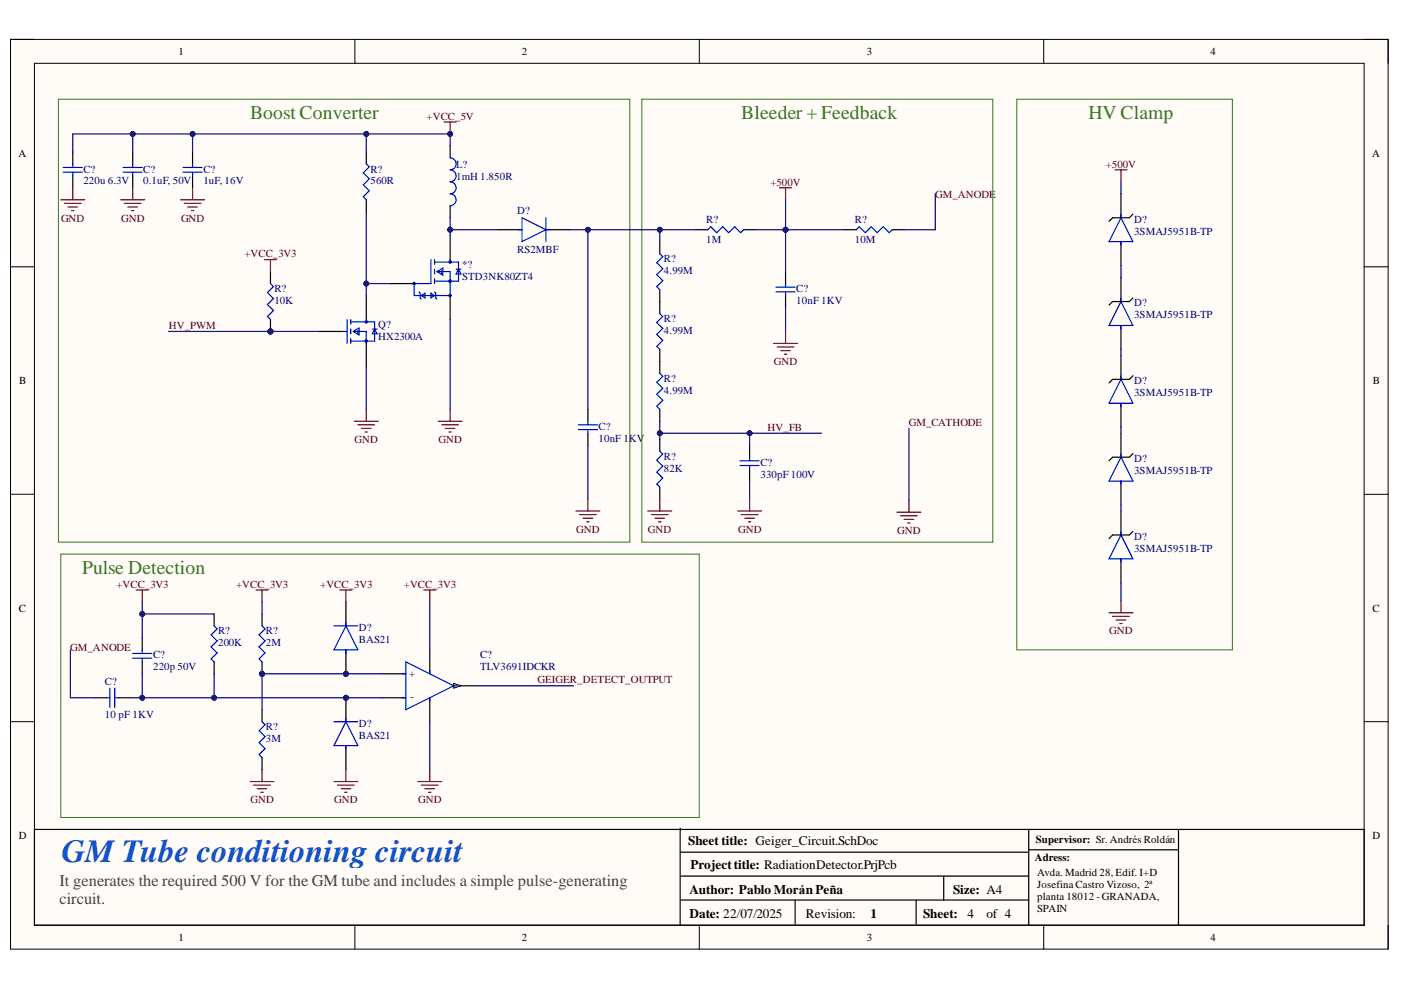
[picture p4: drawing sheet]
<svg xmlns="http://www.w3.org/2000/svg" width="297mm" height="210mm" viewBox="0 0 297 210" stroke-linecap="round" stroke-linejoin="round" font-family="sans-serif">
<path d="M2.2 8.4h292.1v192.8h-292.1z" fill-rule="evenodd" fill="#fffcf8"/>
<path d="M2.2 8.4h292.1v192.8h-292.1z" fill="none" stroke="#000" stroke-width=".21"/>
<path d="M7.3 13.4h281.9v182.8h-281.9z" fill-rule="evenodd" fill="#fffcf8"/>
<g fill="none" stroke="#000" stroke-width=".21">
<path d="M2.2 8.3h5.1M7.3 13.4h281.9v182.8h-281.9zM75.2 8.3v5.1M148.3 8.3v5.1M221.3 8.4v5M289.2 8.4h5.1v5M2.2 56.6h5.1M289.2 56.6h5.1M2.2 104.8h5.1M289.2 104.8h5.1M2.2 153h5.1M289.2 153h5.1"/>
<path d="M75.2 196.2v5M148.3 196.2v5M221.3 196.2v5M294.3 196.2v5"/>
</g>
<g fill="none" stroke="#000" stroke-width=".25">
<path d="M15.4 32.2v2.5M15.4 37.3v2.5M28.1 32.2v2.5M28.1 37.3v2.5M40.8 32.2v2.5M40.8 37.3v2.5M77.7 32.2v2.5M95.4 30.9v2.6M57.3 57.6v2.5M77.7 42.4v2.5M95.4 43.6v2.6M67.5 70.3h5.1"/>
<path d="M7.3 175.9h281.9v20.3h-281.9zM144.2 175.6v5.1h73.7M218.1 175.9v20.3M249.9 175.9v20.3M144.2 180.9v15.3M144.5 185.8h73.6M144.5 190.8h73.6M168.6 190.8v5.1M194.2 190.8v5.1M200.1 185.8v5M218.1 180.2h31.8"/>
</g>
<g fill="none" stroke="#00f" stroke-width=".25">
<path d="M13.4 36.5h4.1M13.4 35.5h4.1M15.4 34.7v.8M15.4 36.5v.8M26.1 36.5h4.1M26.1 35.5h4.1M28.1 34.7v.8M28.1 36.5v.8M38.8 36.5h4.1M38.8 35.5h4.1M40.8 34.7v.8M40.8 36.5v.8"/>
<path d="M77.7 34.7l.6 .7-1.3 1.2 1.3 1.3-1.3 1.3 1.3 1.3-1.3 1.2 .7 .7M95.4 33.5a1.27 1.27 0 0 1 1.3 1.2 1.27 1.27 0 0 1-1.3 1.3 1.27 1.27 0 0 1 1.3 1.3 1.27 1.27 0 0 1-1.3 1.3 1.27 1.27 0 0 1 1.3 1.2 1.27 1.27 0 0 1-1.3 1.3 1.27 1.27 0 0 1 1.3 1.3 1.27 1.27 0 0 1-1.3 1.2M57.3 60.1l.7 .7-1.3 1.2 1.3 1.3-1.3 1.3 1.3 1.2-1.3 1.3M72.6 70.3h1M73.6 67.7v5.1M74.4 67.7v1.1M74.4 69.8v1M74.4 71.8v1M74.4 72.3h3.3M74.4 68.2h3.3M74.9 70.3l1.2-.8v1.5zM75.1 70.3h2.6v2.5"/>
<path d="M75.9 70v.8M78.9 70.8l.5-1 .5 1M78.9 69.8h1M79.4 68.2v4.1"/>
</g>
<g fill="none" stroke="#800000" stroke-width=".25">
<path d="M15.4 39.8v2.6M28.1 39.8v2.6M40.8 39.8v2.6M94.2 25.9h2.5M95.4 25.9v2.5M12.9 42.4h5.1M13.7 43.1h3.5M14.4 43.9h2M15.2 44.6h.5M25.6 42.4h5.1M26.4 43.1h3.5M27.1 43.9h2"/>
<path d="M27.9 44.6h.5M38.3 42.4h5.1M39.1 43.1h3.5M39.8 43.9h2M40.6 44.6h.5M56.1 55h2.5M57.3 55v2.6M75.1 89.3h5.1M75.9 90.1h3.5M76.6 90.8h2.1M77.4 91.6h.5M77.7 86.8v2.5"/>
</g>
<circle cx="95.4" cy="28.4" r=".51" fill="#000080"/>
<circle cx="95.4" cy="28.4" r=".51" fill="none" stroke="#000080" stroke-width=".21"/>
<g fill="none" stroke="#00f" stroke-width=".25">
<path d="M91.4 55v5.1h-3.6v2.6h7.6v-5.1h-2.5M92.1 55v1.1M92.1 57.1v1M92.1 59.1v1M92.1 55.6h3.3M92.6 57.6l1.3-.8v1.5zM93.7 57.3v.8M96.7 57.1h1M97.2 55.6v4h-5.1M97.2 57.1l.5 1h-1zM109.9 48.7h.8M110.7 46.2l5.1 2.5-5.1 2.5z"/>
<path d="M115.8 46.2v5M115.8 48.7h.7M139.9 53.8l.6 .6-1.3 1.3 1.3 1.3-1.3 1.2 1.3 1.3-1.3 1.3 .7 .6M150 48.7l.7-.6 1.2 1.2 1.3-1.2 1.3 1.2 1.3-1.2 1.2 1.2 .7-.6M181.5 48.7l.7-.6 1.2 1.2 1.3-1.2 1.3 1.2 1.3-1.2 1.2 1.2 .7-.6M237.7 51.2v.8M237.7 46.2l2.5 5h-5.1zM88.8 61.9l.3 .3v1l.2 .2M89.3 62.7l.8-.5v1zM91.4 62.2l.7 .5-.7 .5zM92.1 61.9l.3 .3v1l.2 .2M139.9 66.5l.6 .6-1.3 1.3 1.3 1.2-1.3 1.3 1.3 1.3-1.3 1.2 .7 .7"/>
<path d="M139.9 79.2l.6 .6-1.3 1.3 1.3 1.2-1.3 1.3 1.3 1.3-1.3 1.2 .7 .7M164.5 61.9h4.1M164.5 60.9h4.1M166.6 60.1v.8M166.6 61.9v.8M237.7 63.9l2.5 5.1h-5.1zM237.7 69v.8M122.6 91.1h4.1M122.6 90.1h4.1M124.6 89.3v.8M124.6 91.1v.7M139.9 95.7l.6 .6-1.3 1.3 1.3 1.2-1.3 1.3 1.3 1.3-1.3 1.2 .7 .7"/>
<path d="M156.9 98.7h4.1M156.9 97.7h4.1M158.9 96.9v.8M158.9 98.7v.8M237.7 85.5v.8M237.7 80.4l2.5 5.1h-5.1zM237.7 96.9l2.5 5.1h-5.1zM237.7 102v.8M237.7 118.5v.8M237.7 113.4l2.5 5.1h-5.1zM55.6 132.7l.6 .6-1.3 1.3 1.3 1.3-1.3 1.3 1.3 1.2-1.3 1.3M55.6 153l.6 .7-1.3 1.2 1.3 1.3-1.3 1.3 1.3 1.2-1.3 1.3 .7 .6"/>
<circle cx="95.4" cy="59.6" r=".25"/>
<circle cx="95.4" cy="55.6" r=".25"/>
<circle cx="87.8" cy="60.1" r=".25"/>
<circle cx="95.4" cy="62.7" r=".25"/>
</g>
<g fill="none" stroke="#000" stroke-width=".25">
<path d="M105.6 48.7h5.1M115.8 48.7h5M139.9 51.2v2.6M147.5 48.7h2.5M157.7 48.7h2.5M166.6 57.6v2.5M179 48.7h2.5M189.2 48.7h2.5M235.9 46.2l-.8 .7M237.7 51.2v5.1M240.2 45.4l-.8 .8M82.7 60.1h5.1"/>
<path d="M95.4 62.7v5M139.9 61.4v5.1M139.9 74.1v5.1M166.6 62.7v2.5M237.7 69v5.1M240.2 79.7l-.8 .7M124.6 86.8v2.5M124.6 91.8v2.6M139.9 86.8v2.5M139.9 93.1v2.6M158.9 94.4v2.5M158.9 99.5v2.5"/>
<path d="M235.9 80.4l-.8 .8M237.7 85.5v5.1M240.2 96.2l-.8 .7M139.9 103.3v2.5M237.7 102v5.1M237.7 118.5v5.1M240.2 112.7l-.8 .7M55.6 130.2v2.5M55.6 150.5v2.5M81 142.9h5M81 147.9h5M96.2 145.4h5.1"/>
<path d="M55.6 160.6v2.6"/>
</g>
<g fill="none" stroke="#800000" stroke-width=".25">
<path d="M165.3 39.8h2.5M166.6 39.8v2.6M236.4 36h2.5M237.7 36v2.6M164 72.8h5.1M164.8 73.6h3.5M165.5 74.3h2.1M166.3 75.1h.5M166.6 70.3v2.5M92.9 89.3h5.1M93.7 90.1h3.5M94.4 90.8h2.1"/>
<path d="M95.2 91.6h.5M95.4 86.8v2.5M122.1 108.3h5.1M122.9 109.1h3.5M123.6 109.9h2.1M124.4 110.6h.5M124.6 105.8v2.5M137.3 108.3h5.1M138.1 109.1h3.6M138.9 109.9h2M139.6 110.6h.5M139.9 105.8v2.5"/>
<path d="M156.4 108.3h5.1M157.2 109.1h3.5M157.9 109.9h2M158.7 110.6h.5M158.9 105.8v2.5M190.2 108.6h5M190.9 109.4h3.6M191.7 110.1h2M192.5 110.9h.5M192.7 106.1v2.5M54.3 125.1h2.5M55.6 125.1v2.5"/>
<path d="M235.1 129.9h5.1M235.9 130.7h3.5M236.7 131.4h2M237.4 132.2h.5M237.7 127.4v2.5M53 165.7h5.1M53.8 166.5h3.5M54.5 167.2h2.1M55.3 168h.5M55.6 163.2v2.5"/>
</g>
<path d="M12.4 21h121.1v93.9h-121.1zM136.1 21h74.4v93.9h-74.4zM215.6 21h45.7v116.8h-45.7zM12.9 117.5h135.4v55.8h-135.4z" fill="none" stroke="#38761d" stroke-width=".21"/>
<path d="M96.2 144.9l1.5 .5-1.5 .5z" fill="#f8fcff"/>
<path d="M96.2 144.9l1.5 .5-1.5 .5z" fill="none" stroke="#000" stroke-width=".21"/>
<path d="M30.2 135.3v2.5M45.4 130.2v2.5M73.3 127.6v5.1M91.1 137.8v5.1M20 147.9h2.5M25.1 147.9h2.5M30.2 140.3v2.6M45.4 140.3v2.6M73.3 158.1v5.1M91.1 147.9v5.1" fill="none" stroke="#000" stroke-width=".25"/>
<g fill="none" stroke="#00f" stroke-width=".25">
<path d="M28.1 139.6h4.1M28.1 138.6h4.1M30.2 137.8v.8M30.2 139.6v.7M45.4 132.7l.6 .6-1.2 1.3 1.2 1.3-1.2 1.3 1.2 1.2-1.2 1.3 .6 .6M70.8 132.7h5.1M73.3 132v.7M73.3 132.7l-2.5 5.1M73.3 132.7l2.6 5.1M22.5 147.9h.8M23.3 145.9v4.1M24.3 147.9h.8"/>
<path d="M24.3 145.9v4.1M73.3 153l2.6 5.1h-5.1zM73.3 158.1v.8M85.3 142.9h.7M85.3 147.9h.7M86 140.3l10.2 5.1-10.2 5.1zM91.1 142.1v.8M91.1 147.9v.8M96.2 145.4h.8"/>
</g>
<g fill="none" stroke="#800000" stroke-width=".25">
<path d="M72.1 125.1h2.5M73.3 125.1v2.5M89.8 125.1h2.6M91.1 125.1v2.5M70.8 165.7h5.1M71.6 166.5h3.5M72.3 167.2h2.1M73.1 168h.5M73.3 163.2v2.5M88.6 165.7h5.1M89.3 166.5h3.6M90.1 167.2h2"/>
<path d="M90.9 168h.5M91.1 163.2v2.5"/>
</g>
<path d="M15.4 32.2v-3.8h12.7v3.8" fill="none" stroke="#000080" stroke-width=".25"/>
<circle cx="28.1" cy="28.4" r=".51" fill="#000080"/>
<circle cx="28.1" cy="28.4" r=".51" fill="none" stroke="#000080" stroke-width=".21"/>
<path d="M28.1 28.4h12.7v3.8" fill="none" stroke="#000080" stroke-width=".25"/>
<circle cx="40.8" cy="28.4" r=".51" fill="#000080"/>
<circle cx="40.8" cy="28.4" r=".51" fill="none" stroke="#000080" stroke-width=".21"/>
<circle cx="28.1" cy="28.4" r=".51" fill="#000080"/>
<circle cx="28.1" cy="28.4" r=".51" fill="none" stroke="#000080" stroke-width=".21"/>
<path d="M40.8 28.4h36.9v3.8" fill="none" stroke="#000080" stroke-width=".25"/>
<circle cx="40.8" cy="28.4" r=".51" fill="#000080"/>
<circle cx="40.8" cy="28.4" r=".51" fill="none" stroke="#000080" stroke-width=".21"/>
<circle cx="77.7" cy="28.4" r=".51" fill="#000080"/>
<circle cx="77.7" cy="28.4" r=".51" fill="none" stroke="#000080" stroke-width=".21"/>
<path d="M77.7 44.9v17.8" fill="none" stroke="#000080" stroke-width=".25"/>
<circle cx="77.7" cy="60.1" r=".51" fill="#000080"/>
<circle cx="77.7" cy="60.1" r=".51" fill="none" stroke="#000080" stroke-width=".21"/>
<path d="M77.7 28.4h17.7v2.5M35.8 70.3h31.7M77.7 77.9v8.9" fill="none" stroke="#000080" stroke-width=".25"/>
<circle cx="77.7" cy="28.4" r=".51" fill="#000080"/>
<circle cx="77.7" cy="28.4" r=".51" fill="none" stroke="#000080" stroke-width=".21"/>
<circle cx="95.4" cy="28.4" r=".51" fill="#000080"/>
<circle cx="95.4" cy="28.4" r=".51" fill="none" stroke="#000080" stroke-width=".21"/>
<path d="M95.4 46.2v3.8M77.7 60.1h5" fill="none" stroke="#000080" stroke-width=".25"/>
<circle cx="77.7" cy="60.1" r=".51" fill="#000080"/>
<circle cx="77.7" cy="60.1" r=".51" fill="none" stroke="#000080" stroke-width=".21"/>
<path d="M95.4 48.7h10.2M120.8 48.7h19.1v2.5M95.4 67.7v19.1" fill="none" stroke="#000080" stroke-width=".25"/>
<circle cx="124.6" cy="48.7" r=".51" fill="#000080"/>
<circle cx="124.6" cy="48.7" r=".51" fill="none" stroke="#000080" stroke-width=".21"/>
<circle cx="139.9" cy="48.7" r=".51" fill="#000080"/>
<circle cx="139.9" cy="48.7" r=".51" fill="none" stroke="#000080" stroke-width=".21"/>
<path d="M139.9 89.3v3.8" fill="none" stroke="#000080" stroke-width=".25"/>
<circle cx="139.9" cy="91.8" r=".51" fill="#000080"/>
<circle cx="139.9" cy="91.8" r=".51" fill="none" stroke="#000080" stroke-width=".21"/>
<path d="M139.9 91.9h34.3" fill="none" stroke="#000080" stroke-width=".25"/>
<circle cx="139.9" cy="91.8" r=".51" fill="#000080"/>
<circle cx="139.9" cy="91.8" r=".51" fill="none" stroke="#000080" stroke-width=".21"/>
<circle cx="158.9" cy="91.8" r=".51" fill="#000080"/>
<circle cx="158.9" cy="91.8" r=".51" fill="none" stroke="#000080" stroke-width=".21"/>
<path d="M158.9 91.8v2.6" fill="none" stroke="#000080" stroke-width=".25"/>
<circle cx="158.9" cy="91.8" r=".51" fill="#000080"/>
<circle cx="158.9" cy="91.8" r=".51" fill="none" stroke="#000080" stroke-width=".21"/>
<path d="M139.9 48.7h7.6M158.9 102v3.8" fill="none" stroke="#000080" stroke-width=".25"/>
<circle cx="139.9" cy="48.7" r=".51" fill="#000080"/>
<circle cx="139.9" cy="48.7" r=".51" fill="none" stroke="#000080" stroke-width=".21"/>
<path d="M160.2 48.7h18.8" fill="none" stroke="#000080" stroke-width=".25"/>
<circle cx="166.6" cy="48.7" r=".51" fill="#000080"/>
<circle cx="166.6" cy="48.7" r=".51" fill="none" stroke="#000080" stroke-width=".21"/>
<path d="M166.6 48.7v8.9" fill="none" stroke="#000080" stroke-width=".25"/>
<circle cx="166.6" cy="48.7" r=".51" fill="#000080"/>
<circle cx="166.6" cy="48.7" r=".51" fill="none" stroke="#000080" stroke-width=".21"/>
<path d="M124.6 48.7v38.1" fill="none" stroke="#000080" stroke-width=".25"/>
<circle cx="124.6" cy="48.7" r=".51" fill="#000080"/>
<circle cx="124.6" cy="48.7" r=".51" fill="none" stroke="#000080" stroke-width=".21"/>
<path d="M166.6 42.4v6.3M166.6 65.2v5.1M124.6 94.4v11.4" fill="none" stroke="#000080" stroke-width=".25"/>
<circle cx="166.6" cy="48.7" r=".51" fill="#000080"/>
<circle cx="166.6" cy="48.7" r=".51" fill="none" stroke="#000080" stroke-width=".21"/>
<path d="M237.7 38.6v2.5M198.3 41.1v7.6h-6.6M237.7 56.3v2.6M192.7 90.8v15.3M45.4 130.2h-15.2v5.1M55.6 127.6v2.6M91.1 127.6v10.2M237.7 123.6v3.8M81 142.9h-25.4v7.6M91.1 153v10.2M101.3 145.4h20.3" fill="none" stroke="#000080" stroke-width=".25"/>
<circle cx="30.2" cy="130.2" r=".51" fill="#000080"/>
<circle cx="30.2" cy="130.2" r=".51" fill="none" stroke="#000080" stroke-width=".21"/>
<path d="M27.6 147.9h53.4" fill="none" stroke="#000080" stroke-width=".25"/>
<circle cx="30.2" cy="147.9" r=".51" fill="#000080"/>
<circle cx="30.2" cy="147.9" r=".51" fill="none" stroke="#000080" stroke-width=".21"/>
<circle cx="45.4" cy="147.9" r=".51" fill="#000080"/>
<circle cx="45.4" cy="147.9" r=".51" fill="none" stroke="#000080" stroke-width=".21"/>
<path d="M45.4 142.9v5" fill="none" stroke="#000080" stroke-width=".25"/>
<circle cx="45.4" cy="147.9" r=".51" fill="#000080"/>
<circle cx="45.4" cy="147.9" r=".51" fill="none" stroke="#000080" stroke-width=".21"/>
<path d="M30.2 142.9v5" fill="none" stroke="#000080" stroke-width=".25"/>
<circle cx="30.2" cy="147.9" r=".51" fill="#000080"/>
<circle cx="30.2" cy="147.9" r=".51" fill="none" stroke="#000080" stroke-width=".21"/>
<path d="M28.9 125.1h2.5M30.2 125.1v2.5" fill="none" stroke="#800000" stroke-width=".25"/>
<path d="M30.2 127.6v2.6" fill="none" stroke="#000080" stroke-width=".25"/>
<circle cx="30.2" cy="130.2" r=".51" fill="#000080"/>
<circle cx="30.2" cy="130.2" r=".51" fill="none" stroke="#000080" stroke-width=".21"/>
<path d="M14.9 137.8v10.1h5.1" fill="none" stroke="#000080" stroke-width=".25"/>
<text font-size="6.8" fill="#15c" x="13.1" y="182.7">GM Tube conditioning circuit</text>
<text font-size="6.4" x="237.1" y="62.6">PID?01</text>
<g font-size="6.4" fill="#000080">
<text x="72.7" y="141.6">PID?02</text>
<text x="72.7" y="151.9">PID?01</text>
</g>
<g font-size="6">
<text x="237.1" y="44.7">PID?01</text>
<text x="76.9" y="66.2">PIQ?03</text>
<text x="76.9" y="76.5">PIQ?02</text>
</g>
<g font-size="6" fill="#000080">
<text x="94.9" y="53.5">PI0?04</text>
<text x="237.1" y="78.9">PID?01</text>
<text x="237.1" y="95.5">PID?01</text>
<text x="237.1" y="112.1">PID?01</text>
</g>
<g font-size="4.1" fill="#38761d">
<text x="53" y="25.3">Boost Converter</text>
<text x="157.2" y="25.3">Bleeder + Feedback</text>
<text x="230.8" y="25.3">HV Clamp</text>
<text x="17.4" y="121.7">Pulse Detection</text>
</g>
<text font-size="3.9" fill="#000080" x="56.8" y="69.7">PIR?01</text>
<text font-size="3.5" fill="#000080" x="54.7" y="142.5">PIR?02</text>
<g font-size="3.5" fill="#434343">
<text x="12.6" y="187.8">It generates the required 500 V for the GM tube and includes a simple pulse-generating</text>
<text x="12.6" y="191.6">circuit.</text>
</g>
<g font-size="2.8">
<text x="145.9" y="179.1">Sheet title: Geiger_Circuit.SchDoc</text>
<text x="146.4" y="184.2">Projecttitle: RadiationDetector.PrjPcb</text>
<text x="146.2" y="189.5">Author: Pablo Morán Peña</text>
<text x="202.1" y="189.5">Size: A4</text>
<text x="146.2" y="194.6">Date: 22/07/2025</text>
<text x="170.9" y="194.6">Revision:</text>
<text x="184.6" y="194.6">1</text>
<text x="195.7" y="194.6">Sheet:</text>
<text x="205.1" y="194.6">4</text>
<text x="209.2" y="194.6">of 4</text>
</g>
<g font-size="2.3">
<text x="37.9" y="11.7">1</text>
<text x="110.7" y="11.7">2</text>
<text x="183.8" y="11.7">3</text>
<text x="256.7" y="11.7">4</text>
<text x="3.9" y="33.3">A</text>
<text x="290.9" y="33.3">A</text>
<text x="4.1" y="81.4">B</text>
<text x="291.1" y="81.4">B</text>
<text x="4" y="129.7">C</text>
<text x="291" y="129.7">C</text>
<text x="4" y="177.9">D</text>
<text x="219.6" y="178.7">Supervisor: Sr. Andrés Roldán</text>
<text x="291" y="177.9">D</text>
<text x="219.4" y="182.5">Adress:</text>
<text x="219.9" y="185.8">Avda. Madrid 28, Edif. I+D</text>
<text x="219.9" y="188.3">Josefina Castro Vizoso, 2ª</text>
<text x="219.9" y="190.8">planta 18012 - GRANADA,</text>
<text x="219.9" y="193.4">SPAIN</text>
<text x="37.9" y="199.5">1</text>
<text x="110.7" y="199.5">2</text>
<text x="183.8" y="199.5">3</text>
<text x="256.7" y="199.5">4</text>
</g>
<g font-size="2.3" fill="#800000">
<text x="90.5" y="25.3">+VCC_5V</text>
<text x="234.4" y="35.6">+500V</text>
<text x="163.3" y="39.4">+500V</text>
<text x="198.3" y="41.9">GM_ANODE</text>
<text x="12.9" y="47">GND</text>
<text x="25.7" y="47">GND</text>
<text x="38.4" y="47">GND</text>
<text x="51.8" y="54.6">+VCC_3V3</text>
<text x="35.8" y="69.8">HV_PWM</text>
<text x="164.1" y="77.4">GND</text>
<text x="75.2" y="93.9">GND</text>
<text x="93" y="93.9">GND</text>
<text x="162.7" y="91.4">HV_FB</text>
<text x="192.7" y="90.4">GM_CATHODE</text>
<text x="122.2" y="113">GND</text>
<text x="137.4" y="113">GND</text>
<text x="156.5" y="113">GND</text>
<text x="190.2" y="113.2">GND</text>
<text x="24.7" y="124.6">+VCC_3V3</text>
<text x="50" y="124.6">+VCC_3V3</text>
<text x="67.9" y="124.6">+VCC_3V3</text>
<text x="85.6" y="124.6">+VCC_3V3</text>
<text x="14.9" y="138">GM_ANODE</text>
<text x="235.2" y="134.5">GND</text>
<text x="114" y="144.9">GEIGER_DETECT_OUTPUT</text>
<text x="53.1" y="170.3">GND</text>
<text x="70.8" y="170.3">GND</text>
<text x="88.7" y="170.3">GND</text>
</g>
<g font-size="2.3" fill="#000080">
<text x="96.7" y="35.6">L?</text>
<text x="17.7" y="36.6">C?</text>
<text x="17.7" y="39.1">220u 6.3V</text>
<text x="30.4" y="36.6">C?</text>
<text x="30.4" y="39.1">0.1uF, 50V</text>
<text x="43.1" y="36.6">C?</text>
<text x="43.1" y="39.1">1uF, 16V</text>
<text x="78.5" y="36.6">R?</text>
<text x="78.5" y="39.1">560R</text>
<text x="96.7" y="38.1">1mH 1.850R</text>
<text x="109.7" y="45.5">D?</text>
<text x="149.7" y="47.3">R?</text>
<text x="181.3" y="47.3">R?</text>
<text x="240.4" y="47.2">D?</text>
<text x="109.7" y="53.6">RS2MBF</text>
<text x="149.7" y="51.6">1M</text>
<text x="181.3" y="51.6">10M</text>
<text x="240.4" y="49.8">3SMAJ5951B-TP</text>
<text x="98" y="56.9">*?</text>
<text x="98" y="59.4">STD3NK80ZT4</text>
<text x="140.8" y="55.6">R?</text>
<text x="140.8" y="58.1">4.99M</text>
<text x="58.2" y="61.9">R?</text>
<text x="58.2" y="64.5">10K</text>
<text x="168.8" y="61.9">C?</text>
<text x="168.8" y="64.5">10nF 1KV</text>
<text x="240.4" y="65">D?</text>
<text x="80.1" y="69.5">Q?</text>
<text x="140.8" y="68.3">R?</text>
<text x="140.8" y="70.8">4.99M</text>
<text x="240.4" y="67.5">3SMAJ5951B-TP</text>
<text x="80.1" y="72.1">HX2300A</text>
<text x="140.8" y="80.9">R?</text>
<text x="140.8" y="83.5">4.99M</text>
<text x="240.4" y="81.4">D?</text>
<text x="240.4" y="84">3SMAJ5951B-TP</text>
<text x="126.9" y="91.2">C?</text>
<text x="126.9" y="93.7">10nF 1KV</text>
<text x="140.8" y="97.5">R?</text>
<text x="140.8" y="100">82K</text>
<text x="161.2" y="98.8">C?</text>
<text x="161.2" y="101.3">330pF 100V</text>
<text x="240.4" y="98">D?</text>
<text x="240.4" y="100.5">3SMAJ5951B-TP</text>
<text x="240.4" y="114.5">D?</text>
<text x="240.4" y="117">3SMAJ5951B-TP</text>
<text x="46.2" y="134.5">R?</text>
<text x="46.2" y="137">200K</text>
<text x="56.4" y="134.5">R?</text>
<text x="56.4" y="137">2M</text>
<text x="76.1" y="133.7">D?</text>
<text x="76.1" y="136.3">BAS21</text>
<text x="32.5" y="139.6">C?</text>
<text x="32.5" y="142.1">220p 50V</text>
<text x="86.7" y="143.6">+</text>
<text x="101.8" y="139.6">C?</text>
<text x="101.8" y="142.1">TLV3691IDCKR</text>
<text x="22.2" y="145.1">C?</text>
<text x="87" y="148.4">-</text>
<text x="22.2" y="152.3">10 pF 1KV</text>
<text x="56.4" y="154.9">R?</text>
<text x="76.1" y="154.1">D?</text>
<text x="56.4" y="157.4">3M</text>
<text x="76.1" y="156.6">BAS21</text>
</g>
</svg>
